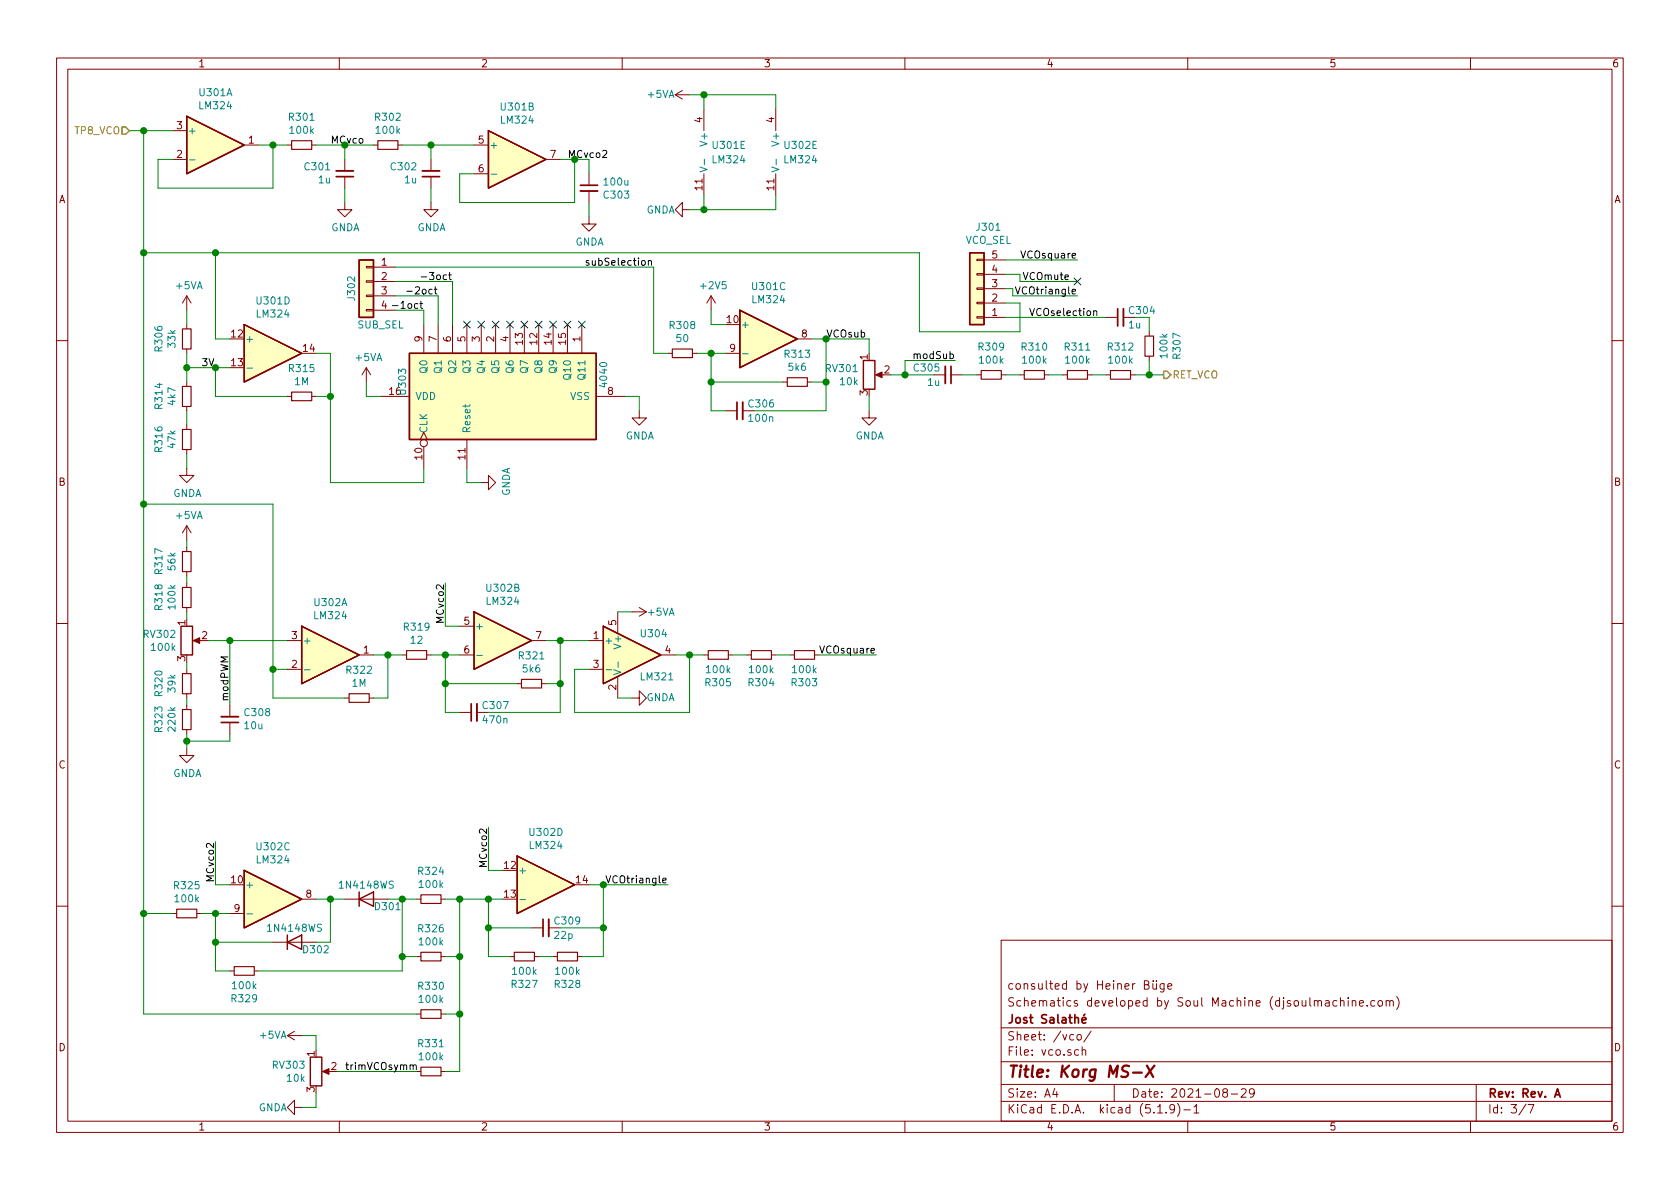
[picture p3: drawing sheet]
<svg xmlns="http://www.w3.org/2000/svg" width="297mm" height="210mm" viewBox="0 0 297 210" stroke-linecap="round" stroke-linejoin="round" font-family="sans-serif">
<g fill="none" stroke="#840000" stroke-width=".18">
<path d="M10 10.3h277v189.9h-277zM12 12.2h273v186.1h-273zM60 10.3v1.9M110 10.3v1.9M119.4 16.8l1.2 .7M119.4 16.8h2.5M120.6 16l-1.2 .8M124.5 19.3v3.8M137.2 19.3v3.8M160 10.3v1.9M210 10.3v1.9M260 10.3v1.9"/>
<path d="M30.5 28.2h2.5M30.5 23.1h2.5M43.2 25.6h2.5M50.8 25.6h.8M55.1 25.6h.8M61 35.8v1.3h1.2l-1.2 1.2-1.3-1.2h1.3M61 28.2v2M61 31.2v2.1M66 25.6h.8M70.4 25.6h.7M76.2 35.8v1.3h1.3l-1.3 1.2-1.3-1.2h1.3M76.2 28.2v2"/>
<path d="M76.2 31.2v2.1M83.8 25.6h2.6M83.8 30.7h2.6M96.5 28.2h2.6M104.1 38.3v1.3h1.3l-1.3 1.3-1.2-1.3h1.2M104.1 30.7v2.1M104.1 33.8v2M120.6 37.1v-1.3l-1.2 1.3 1.2 1.2v-1.2h1.3M124.5 30.7v3.8M137.2 30.7v3.8M33 52.3v2.6M33 57.4v.8"/>
<path d="M33 52.3l-.7 1.3M33 52.3l.8 1.3M64.8 54.7h1.2v.3h-1.2zM64.8 52.2h1.2v.2h-1.2zM64.8 47.1h1.2v.3h-1.2zM64.8 49.7h1.2v.2h-1.2zM66 47.2h3.8M66 49.8h3.8M66 52.3h3.8M66 54.9h3.8M74.9 57.4v5.1M77.5 57.4v5.1"/>
<path d="M80 57.4v5.1M82.5 57.4v5.1M85.1 57.4v5.1M87.6 57.4v5.1M90.2 57.4v5.1M92.7 57.4v5.1M95.2 57.4v5.1M97.8 57.4v5.1M100.3 57.4v5.1M102.9 57.4v5.1M125.7 52.3l-.7 1.3M125.7 52.3v2.6"/>
<path d="M125.7 52.3l.8 1.3M141 59.9h2.5M172.7 45.8h1.3v.3h-1.3zM172.7 48.4h1.3v.2h-1.3zM172.7 53.5h1.3v.2h-1.3zM172.7 56h1.3v.3h-1.3zM172.7 50.9h1.3v.3h-1.3zM174 56.1h3.8M174 53.6h3.8M174 51h3.8M174 48.5h3.8M174 46h3.8"/>
<path d="M195.6 56.1h2M198.6 56.1h2.1M203.2 58.7v.7M10 60.2h2M33 61.7v.8M33 67.6v.7M33 71.9v.7M33 75.2v.7M33 79.5v.8M50.8 70.1h.8M55.1 70.1h.8M64.8 65l-.8 1.3"/>
<path d="M64.8 65v2.6M64.8 65l.7 1.3M67.3 70.1h5.1M74.3 77.7l.6-1.3 .7 1.3M74.9 79v3.8M82.5 77.7v5.1M105.4 70.1h5.1M113 72.6v1.3h1.3l-1.3 1.3-1.2-1.3h1.2M118.1 62.5h.8M122.4 62.5h.8M128.3 72.6h2M128.3 62.5h2.5"/>
<path d="M131.3 72.6h2M138.4 67.6h.8M142.7 67.6h.8M153.7 72.6v1.3h1.2l-1.2 1.3-1.3-1.3h1.3M155.2 66.3h1M165.1 66.3h2M168.1 66.3h2.1M172.7 66.3h.8M177 66.3h.8M180.3 66.3h.8M184.7 66.3h.7M188 66.3h.7"/>
<path d="M192.3 66.3h.7M195.6 66.3h.7M199.9 66.3h.8M203.2 63v.7M285 60.2h2M33 82.8v1.3h1.3l-1.3 1.2-1.3-1.2h1.3M33 93v2.5M33 96.8v.7M33 93l-.7 1.2M33 93l.8 1.2M85.1 85.3h1.3v-1.2l1.2 1.2-1.2 1.3v-1.3M10 110.3h2"/>
<path d="M33 101.1v.7M33 103.1v.8M33 107.4v.8M33 118.4v.7M34.5 113.3h1.1M50.8 113.3h2.5M50.8 118.4h2.5M63.5 115.8h2.5M71.1 115.8h.8M75.4 115.8h.8M81.3 110.7h2.5M81.3 115.8h2.5"/>
<path d="M94 113.3h2.5M104.1 113.3h2.6M104.1 118.4h2.6M109.2 108.2v3.8M109.2 119.6v3.8M111.8 108.2h2.5M113 107.4l1.3 .8M114.3 108.2l-1.3 .8M116.8 115.8h2.6M124.5 115.8h.7M128.8 115.8h.7M132.1 115.8h.7"/>
<path d="M136.4 115.8h.8M139.7 115.8h.8M144 115.8h.8M285 110.3h2M33 132.3v1.3h1.3l-1.3 1.3-1.3-1.3h1.3M33 122.7v.7M33 124.7v.8M33 129v.8M40.6 124.7v2M40.6 127.8v2M61 123.4h.7M65.3 123.4h.7"/>
<path d="M81.3 126h2M84.3 126h2.1M91.4 120.9h.8M95.8 120.9h.7M111.8 123.4h1.2v-1.2l1.3 1.2-1.3 1.3v-1.3M53.3 159h2.6M61 159h7.6M73.7 159h.7M78 159h.7M10 160.2h2M30.5 161.5h.7M34.8 161.5h.8"/>
<path d="M40.6 171.7h.8M40.6 161.5h2.6M45 171.7h.7M48.3 166.6h7.6M73.7 169.2h.7M73.7 179.3h.7M78 169.2h.7M78 179.3h.7M90.2 169.2h.7M94 164.1h2M94.5 169.2h.7M97 164.1h2.1"/>
<path d="M97.8 169.2h.8M102.1 169.2h.8M177 166.3h108v32h-108zM202.3 174.1l.7-.1v-.4l-.2-.2h-.5v1.5h.6l.2-.1 .1-.4-.2-.2-.2-.1M203.8 173.9l.1 .9 .4 .1 .2-.1M203.9 173.4v.2M204.5 173.4v.2M204.5 173.9v1M205.8 173.9v1.4l-.3 .1h-.3M205.8 174l-.4-.1-.3 .3 .1 .6 .2 .1 .4-.1M206.5 174.4l.7-.1-.1-.3-.4-.1-.2 .2 .1 .7h.5M236.4 177l-.5-.1-.2 .3 .1 .6h.6"/>
<path d="M237 177.1l.2-.2 .4 .1v.9M237 176.4v1.5M238.4 176.4v.2M238.4 176.9v1M239.1 177.1l.2-.2 .3 .1 .1 .9M239.1 176.9v1M240.4 177.4l.7-.1-.1-.3-.4-.1-.2 .2v.7h.6M241.7 177.8v.1M243.1 177l-.5-.1-.2 .3 .1 .6h.6M243.7 177.1l.2-.2 .5 .2v.7l-.3 .1-.4-.1zM245.1 177.1v-.1a.37 .37 0 0 1 .6 .1v.8M245.1 176.9v1"/>
<path d="M245.7 177.1l.2-.2 .4 .1 .1 .9M246.9 176.2a1.71 1.71 0 0 1 0 2.3M285 160.2h2M50.8 183.1l1.3 .8M50.8 183.1h2.5M52.1 195.8v-1.2l-1.3 1.2 1.3 1.3v-1.3h1.2M52.1 182.4l-1.3 .7M57.4 189.5h1M60 198.3v1.9M73.7 189.5h.7M78 189.5h.7M110 198.3v1.9"/>
<path d="M160 198.3v1.9M177 194.8h108M177 191.8h108M177 187.8h108M177 181.8h108M186.5 192.5l-.4 1h1M186.8 193v1M189.8 183l-.4-.1-.3 .3 .1 .6 .2 .1 .4-.1M190.5 183.1l.2-.2 .4 .2v.7l-.2 .1-.4-.1zM190.7 185.7l-.4-.1-.3 .3 .1 .6h.6M191.3 185.7l.3-.1 .3 .1 .1 .9M191.3 185.1v1.5"/>
<path d="M192.9 182.3l-1.3 2M197 191.8v3M204.7 196.8h.8M206.2 196.7v.1M207.7 196l-.1 .1a.48 .48 0 0 1-.6 .1l-.2-.2 .2-.6a.48 .48 0 0 1 .6 .1 1.27 1.27 0 0 1-.2 1.2l-.4 .1M208.2 195.1a1.71 1.71 0 0 1 0 2.3M209.3 196.3h1.2M210 198.3v1.9M211.1 195.8l.4-.5v1.5M211.1 196.8h.9M216.5 193.2l-.3-.3 .1-.2a.48 .48 0 0 1 .6-.1l.1 .2-.1 .3-.6 .1a.48 .48 0 0 0 0 .7l.2 .1 .5-.1v-.4l-.2-.3M217.7 193.5h1.1"/>
<path d="M219.5 192.7l.2-.2h.3l.3 .2v.3v.2l-.9 .8h.9M221.8 193.2l-.3 .3h-.3l-.3-.3v-.4l.2-.2 .4-.1 .2 .2a1.13 1.13 0 0 1-.2 1.2l-.4 .1M260 198.3v1.9M261 191.8v6.5M269.8 195.2l-1.2 2M270.2 195.3h1l-.6 1.5"/>
<circle cx="74.9" cy="78.4" r=".63"/>
</g>
<g fill="none" stroke="#840000" stroke-width=".3">
<path d="M59.4 31.2h3.1M74.7 31.2h3M102.6 32.8h3.1M197.6 54.6v3.1M130.3 71.1v3.1M168.1 64.8v3M39.1 127.8h3.1M83.3 124.5v3M96 162.6v3M191.8 179.3l-.2 .3M191.3 180.4l.7-.1v-.3l-.5-.1-.2 .2 .1 .7h.6M274.9 194l.5-1.5 .5 1.5"/>
<path d="M275 193.6h.7"/>
</g>
<path d="M200.3 189.7h1.6M202.8 188.4l1.1 2M204.1 188.4l-1.6 2" fill="none" stroke="#840000" stroke-width=".41"/>
<g fill="none" stroke="#840000" stroke-width=".2">
<path d="M51.6 24.9h3.5v1.5h-3.5zM66.8 24.9h3.6v1.5h-3.6zM32.3 58.2h1.5v3.5h-1.5zM202.4 59.4h1.6v3.6h-1.6zM32.3 75.9h1.5v3.6h-1.5zM32.3 68.3h1.5v3.6h-1.5zM51.6 69.3h3.5v1.6h-3.5zM118.9 61.7h3.5v1.5h-3.5zM139.2 66.8h3.5v1.5h-3.5zM173.5 65.5h3.5v1.6h-3.5zM181.1 65.5h3.6v1.6h-3.6zM188.7 65.5h3.6v1.6h-3.6z"/>
<path d="M196.3 65.5h3.6v1.6h-3.6zM32.3 97.5h1.5v3.6h-1.5zM32.3 103.9h1.5v3.5h-1.5zM32.3 119.1h1.5v3.6h-1.5zM71.9 115.1h3.5v1.5h-3.5zM125.2 115.1h3.6v1.5h-3.6zM132.8 115.1h3.6v1.5h-3.6zM140.5 115.1h3.5v1.5h-3.5zM32.3 125.5h1.5v3.5h-1.5zM61.7 122.7h3.6v1.5h-3.6zM92.2 120.1h3.6v1.6h-3.6zM74.4 158.2h3.6v1.6h-3.6z"/>
<path d="M31.2 160.8h3.6v1.5h-3.6zM41.4 170.9h3.6v1.6h-3.6zM74.4 168.4h3.6v1.5h-3.6zM74.4 178.6h3.6v1.5h-3.6zM90.9 168.4h3.6v1.5h-3.6zM98.6 168.4h3.5v1.5h-3.5zM74.4 188.7h3.6v1.5h-3.6z"/>
</g>
<g fill="none" stroke="#840000" stroke-width=".25">
<path d="M33 20.6l10.2 5-10.2 5.1zM86.4 23.1l10.1 5.1-10.1 5.1zM43.2 57.4l10.1 5.1-10.1 5.1zM63.5 46h2.5v10.1h-2.5zM130.8 54.9l10.2 5-10.2 5.1zM171.4 44.7h2.6v12.7h-2.6zM72.4 62.5h33v15.2h-33zM152.7 63.7h2v5.1h-2zM32 110.7h2v5.1h-2zM53.3 110.7l10.2 5.1-10.2 5.1zM83.8 108.2l10.2 5.1-10.2 5.1zM106.7 110.7l10.1 5.1-10.1 5.1z"/>
<path d="M43.2 153.9l10.1 5.1-10.1 5.1zM63.5 159l2.5-1.3v2.6zM63.5 157.7v2.6M91.4 151.4l10.2 5.1-10.2 5zM50.8 166.6l2.5-1.3v2.6zM50.8 165.3v2.6M54.9 186.9h2v5.1h-2z"/>
</g>
<g fill="#840000" stroke="#840000" stroke-width=".18">
<path d="M154.8 66.3l1.2-.5v1z"/>
<path d="M57 189.5l1.2-.5v1z"/>
<path d="M34.2 113.3l1.1-.5v1z"/>
</g>
<path d="M59.4 30.2h3.1M74.7 30.2h3M102.6 33.8h3.1M198.6 54.6v3.1M131.3 71.1v3.1M167.1 64.8v3M39.1 126.7h3.1M84.3 124.5v3M97 162.6v3" fill="none" stroke="#840000" stroke-width=".33"/>
<g fill="#ffffc2" stroke="#ffffc2" stroke-width=".18">
<path d="M83.8 108.2l10.2 5.1-10.2 5.1z"/>
<path d="M33 20.6l10.2 5-10.2 5.1z"/>
<path d="M91.4 151.4l10.2 5.1-10.2 5z"/>
<path d="M43.2 153.9l10.1 5.1-10.1 5.1z"/>
<path d="M53.3 110.7l10.2 5.1-10.2 5.1z"/>
<path d="M106.7 110.7l10.1 5.1-10.1 5.1z"/>
<path d="M171.4 44.7h2.6v12.7h-2.6z"/>
<path d="M63.5 46h2.5v10.1h-2.5z"/>
<path d="M72.4 62.5h33v15.2h-33z"/>
<path d="M43.2 57.4l10.1 5.1-10.1 5.1z"/>
<path d="M130.8 54.9l10.2 5-10.2 5.1z"/>
<path d="M86.4 23.1l10.1 5.1-10.1 5.1z"/>
</g>
<g fill="none" stroke="#008484" stroke-width=".18">
<path d="M33.5 28.3h1M86.8 30.8h1M123.7 29.5l1.3 .5-1.3 .4M124.5 28.2v.9M136.4 29.5l1.3 .5-1.3 .4M137.2 28.2v.9M43.7 65.1h1M131.3 62.6h1M53.8 118.4h1M84.3 115.9h1M107.2 118.4h1M108.5 118.4l1.3 .5-1.3 .4"/>
<path d="M109.3 117.1v.9M91.9 159.1h1M43.7 161.6h1"/>
</g>
<g fill="none" stroke="#008400" stroke-width=".18">
<path d="M121.9 16.8h15.3v2.5M124.5 16.8v2.5M22.9 23.1h7.6M25.4 23.1v156.2h48.3M45.7 25.6h5.1M48.3 25.6v7.7h-20.4v-5.1h2.6M55.9 25.6h10.1M61 25.6v2.6M61 33.3v2.5M71.1 25.6h12.7M76.2 25.6v2.6M76.2 33.3v2.5"/>
<path d="M99.1 28.2h2.5v7.6h-20.3v-5.1h2.5M104.1 28.2v2.5M104.1 35.8v2.5M124.5 34.5v2.6M137.2 34.5v2.6h-15.3M25.4 44.7h137.2v14h17.7v-5.1h-2.5M33 54.9v2.5M38.1 44.7v15.2h2.5M69.8 54.9h5.1v2.5M69.8 49.8h10.2v7.6M69.8 52.3h7.7v5.1M69.8 47.2h45.8v15.3h2.5"/>
<path d="M125.7 54.9v2.5h2.6M143.5 59.9h10.2v2.6M146 59.9v12.7h-12.7M177.8 46h12.7M177.8 48.5h2.5v1.3h10.2M177.8 51h1.3v1.3h11.4M177.8 56.1h17.8M203.2 56.1v2.6M33 62.5v5.1M33 72.6v2.6M33 65h7.6M38.1 65v5.1h12.7"/>
<path d="M55.9 62.5h2.5v22.8h16.5v-2.5M55.9 70.1h2.5M64.8 67.6v2.5h2.5M110.5 70.1h2.5v2.5M123.2 62.5h5.1M125.7 62.5v10.1h2.6M125.7 67.6h12.7M143.5 67.6h2.5M153.7 70.1v2.5M157.5 66.3h7.6M168.9 63.7h-8.9v2.6M170.2 66.3h2.5"/>
<path d="M177.8 66.3h2.5M185.4 66.3h2.6M193 66.3h2.6M200.7 66.3h5M203.2 63.7v2.6M25.4 89.1h22.9v34.3h12.7M33 80.3v2.5M33 95.5v1.3M82.5 82.8v2.5h2.6M33 101.8v1.3M33 108.2v1.3M33 117.1v1.3"/>
<path d="M36.8 113.3h14M40.6 113.3v11.4M48.3 118.4h2.5M66 115.8h5.1M68.6 115.8v7.6h-2.6M76.2 115.8h5.1M78.7 115.8v10.2h2.6M78.7 103.1v7.6h2.6M96.5 113.3h7.6M99.1 113.3v12.7h-12.7M109.2 108.2h2.6M119.4 115.8h5.1"/>
<path d="M121.9 115.8v10.2h-20.3v-7.6h2.5M129.5 115.8h2.6M137.2 115.8h2.5M144.8 115.8h10.1M33 123.4v1.3M33 129.8v2.5M40.6 129.8v1.3h-7.6M78.7 120.9h12.7M96.5 120.9h2.6M109.2 123.4h2.6M38.1 148.8v7.7h2.5M55.9 159h5.1"/>
<path d="M58.4 159v7.6h-2.5M68.6 159h5.1M71.1 159v12.7h-25.4M78.7 159h10.2M81.3 159v30.5h-2.6M86.4 146.3v7.6h2.5M86.4 159v10.2h3.8M104.1 156.5h14M106.7 156.5v12.7h-3.8M25.4 161.5h5.1M35.6 161.5h5M38.1 166.6h10.2"/>
<path d="M38.1 161.5v10.2h2.5M71.1 169.2h2.6M78.7 169.2h2.6M78.7 179.3h2.6M86.4 164.1h7.6M95.2 169.2h2.6M99.1 164.1h7.6M53.3 183.1h2.6v2.6M55.9 193.3v2.5h-2.6M59.7 189.5h14"/>
</g>
<path d="M21.6 22.5h.6l.7 .6-.7 .6h-.6zM205.7 65.7h.7l.6 .6-.6 .6h-.7z" fill="none" stroke="#848400" stroke-width=".25"/>
<path d="M69.4 54h1M71.9 51.5h1M74.5 49h.9M104.1 46.1h-.3l-.2 .1 .1 .2 .4 .2v.3h-.5M179.5 50.7l.5 1.3 .4-1.3M182.1 54.5l.4 1.3 .4-1.3M107.1 154.9l.5 1.2 .4-1.2M72.5 188.4l.2-.1 .3 .1 .1 .7M73.1 188.5l.1-.2 .3 .1 .1 .7" fill="none" stroke="#000" stroke-width=".18"/>
<g fill="#008400" stroke="#008400" stroke-width=".25">
<circle cx="146.1" cy="67.6" r=".51"/>
<circle cx="48.3" cy="25.6" r=".51"/>
<circle cx="121.9" cy="115.8" r=".51"/>
<circle cx="146.1" cy="59.9" r=".51"/>
<circle cx="38.1" cy="166.6" r=".51"/>
<circle cx="125.7" cy="67.6" r=".51"/>
<circle cx="38.1" cy="161.5" r=".51"/>
<circle cx="125.7" cy="62.5" r=".51"/>
<circle cx="203.2" cy="66.3" r=".51"/>
<circle cx="58.4" cy="159" r=".51"/>
<circle cx="25.4" cy="89.1" r=".51"/>
<circle cx="99.1" cy="113.3" r=".51"/>
<circle cx="78.7" cy="120.9" r=".51"/>
<circle cx="99.1" cy="120.9" r=".51"/>
<circle cx="78.7" cy="115.8" r=".51"/>
<circle cx="68.6" cy="115.8" r=".51"/>
<circle cx="58.4" cy="70.1" r=".51"/>
<circle cx="124.5" cy="37.1" r=".51"/>
<circle cx="124.5" cy="16.8" r=".51"/>
<circle cx="38.1" cy="44.7" r=".51"/>
<circle cx="48.3" cy="118.4" r=".51"/>
<circle cx="40.6" cy="113.3" r=".51"/>
<circle cx="33" cy="131.1" r=".51"/>
<circle cx="106.7" cy="156.5" r=".51"/>
<circle cx="38.1" cy="65" r=".51"/>
<circle cx="25.4" cy="23.1" r=".51"/>
<circle cx="81.3" cy="179.3" r=".51"/>
<circle cx="76.2" cy="25.6" r=".51"/>
<circle cx="106.7" cy="164.1" r=".51"/>
<circle cx="86.4" cy="164.1" r=".51"/>
<circle cx="81.3" cy="169.2" r=".51"/>
<circle cx="81.3" cy="159" r=".51"/>
<circle cx="86.4" cy="159" r=".51"/>
<circle cx="33" cy="65" r=".51"/>
<circle cx="71.1" cy="159" r=".51"/>
<circle cx="71.1" cy="169.2" r=".51"/>
<circle cx="25.4" cy="161.5" r=".51"/>
<circle cx="61" cy="25.6" r=".51"/>
<circle cx="160" cy="66.3" r=".51"/>
<circle cx="25.4" cy="44.7" r=".51"/>
<circle cx="101.6" cy="28.2" r=".51"/>
</g>
<g fill="none" stroke="#000084" stroke-width=".18">
<path d="M81.9 56.8l1.3 1.2M83.2 56.8l-1.3 1.2M84.5 56.8l1.2 1.2M85.7 56.8l-1.2 1.2M87 56.8l1.2 1.2M88.2 56.8l-1.2 1.2M89.6 56.8l1.2 1.2M90.8 56.8l-1.2 1.2M92.1 56.8l1.2 1.2M93.3 56.8l-1.2 1.2M94.6 56.8l1.3 1.2M95.9 56.8l-1.3 1.2"/>
<path d="M97.2 56.8l1.2 1.2M98.4 56.8l-1.2 1.2M99.7 56.8l1.2 1.2M100.9 56.8l-1.2 1.2M102.3 56.8l1.2 1.2M103.5 56.8l-1.2 1.2M189.9 49.2l1.2 1.2M191.1 49.2l-1.2 1.2"/>
</g>
<text font-size="2.8" fill="#840000" x="178" y="190.5">Title: Korg MS-X</text>
<g font-size="2.1" fill="#840000">
<text x="178" y="178">Schematics developed by Soul Machine (djsoulmachine.com)</text>
<text x="178" y="175">consulted by Heiner Büge</text>
<text x="178" y="184">Sheet: /vco/</text>
<text x="178" y="181">Jost Salathé</text>
<text x="178" y="186.7">File: vco.sch</text>
<text x="178" y="196.9">KiCad E.D.A. kicad (5.1.9)-1</text>
<text x="178" y="194.1">Size: A4</text>
<text x="200" y="194.1">Date: 2021-08-29</text>
<text x="263" y="194.1">Rev: Rev. A</text>
<text x="263" y="196.9">Id: 3/7</text>
</g>
<g font-size="1.8" fill="#840000">
<text x="35" y="11.9">1</text>
<text x="85" y="11.9">2</text>
<text x="135" y="11.9">3</text>
<text x="185" y="11.9">4</text>
<text x="235" y="11.9">5</text>
<text x="285" y="11.9">6</text>
<text x="31.3" y="22.9">3</text>
<text x="124.2" y="21.7" transform="rotate(-90 124.2 21.7)">4</text>
<text x="136.9" y="21.7" transform="rotate(-90 136.9 21.7)">4</text>
<text x="31.3" y="27.9">2</text>
<text x="44" y="25.4">1</text>
<text x="84.6" y="25.4">5</text>
<text x="97.3" y="27.9">7</text>
<text x="10.4" y="35.9">A</text>
<text x="84.6" y="30.5">6</text>
<text x="124.2" y="33.6" transform="rotate(-90 124.2 33.6)">11</text>
<text x="136.9" y="33.6" transform="rotate(-90 136.9 33.6)">11</text>
<text x="285.4" y="35.9">A</text>
<text x="67.5" y="47">1</text>
<text x="175.4" y="45.7">5</text>
<text x="67.5" y="49.5">2</text>
<text x="67.5" y="52.1">3</text>
<text x="175.4" y="53.3">2</text>
<text x="175.4" y="50.8">3</text>
<text x="175.4" y="48.3">4</text>
<text x="40.9" y="59.7">12</text>
<text x="67.5" y="54.6">4</text>
<text x="128.6" y="57.1">10</text>
<text x="141.8" y="59.7">8</text>
<text x="175.4" y="55.9">1</text>
<text x="40.9" y="64.8">13</text>
<text x="53.6" y="62.2">14</text>
<text x="74.7" y="60.4" transform="rotate(-90 74.7 60.4)">9</text>
<text x="77.2" y="60.4" transform="rotate(-90 77.2 60.4)">7</text>
<text x="79.8" y="60.4" transform="rotate(-90 79.8 60.4)">6</text>
<text x="82.3" y="60.4" transform="rotate(-90 82.3 60.4)">5</text>
<text x="84.8" y="60.4" transform="rotate(-90 84.8 60.4)">3</text>
<text x="87.4" y="60.4" transform="rotate(-90 87.4 60.4)">2</text>
<text x="89.9" y="60.4" transform="rotate(-90 89.9 60.4)">4</text>
<text x="92.5" y="60.9" transform="rotate(-90 92.5 60.9)">13</text>
<text x="95" y="60.9" transform="rotate(-90 95 60.9)">12</text>
<text x="97.5" y="60.9" transform="rotate(-90 97.5 60.9)">14</text>
<text x="100.1" y="60.9" transform="rotate(-90 100.1 60.9)">15</text>
<text x="102.6" y="60.4" transform="rotate(-90 102.6 60.4)">1</text>
<text x="129.1" y="62.2">9</text>
<text x="153.4" y="63.6" transform="rotate(-90 153.4 63.6)">1</text>
<text x="68.9" y="69.8">16</text>
<text x="107.5" y="69.8">8</text>
<text x="153.4" y="69.9" transform="rotate(-90 153.4 69.9)">3</text>
<text x="156.4" y="66">2</text>
<text x="74.7" y="81.2" transform="rotate(-90 74.7 81.2)">10</text>
<text x="82.3" y="81.2" transform="rotate(-90 82.3 81.2)">11</text>
<text x="10.4" y="85.9">B</text>
<text x="285.4" y="85.9">B</text>
<text x="32.8" y="110.6" transform="rotate(-90 32.8 110.6)">1</text>
<text x="35.7" y="113">2</text>
<text x="51.6" y="113">3</text>
<text x="82.1" y="110.5">5</text>
<text x="94.8" y="113">7</text>
<text x="104.9" y="113">1</text>
<text x="109" y="110.6" transform="rotate(-90 109 110.6)">5</text>
<text x="32.8" y="116.9" transform="rotate(-90 32.8 116.9)">3</text>
<text x="51.6" y="118.1">2</text>
<text x="64.3" y="115.6">1</text>
<text x="82.1" y="115.6">6</text>
<text x="104.9" y="118.1">3</text>
<text x="117.6" y="115.6">4</text>
<text x="109" y="122" transform="rotate(-90 109 122)">2</text>
<text x="10.4" y="135.9">C</text>
<text x="285.4" y="135.9">C</text>
<text x="89.2" y="153.7">12</text>
<text x="40.9" y="156.2">10</text>
<text x="41.4" y="161.3">9</text>
<text x="54.1" y="158.7">8</text>
<text x="89.2" y="158.7">13</text>
<text x="101.9" y="156.2">14</text>
<text x="10.4" y="185.9">D</text>
<text x="285.4" y="185.9">D</text>
<text x="55.6" y="186.8" transform="rotate(-90 55.6 186.8)">1</text>
<text x="58.6" y="189.2">2</text>
<text x="55.6" y="193.1" transform="rotate(-90 55.6 193.1)">3</text>
<text x="35" y="199.9">1</text>
<text x="85" y="199.9">2</text>
<text x="135" y="199.9">3</text>
<text x="185" y="199.9">4</text>
<text x="235" y="199.9">5</text>
<text x="285" y="199.9">6</text>
</g>
<g font-size="1.8" fill="#008484">
<text x="35.4" y="17">U301A</text>
<text x="114.6" y="17.3">+5VA</text>
<text x="33.1" y="23.7">+</text>
<text x="35.4" y="19.3">LM324</text>
<text x="51.2" y="21.4">R301</text>
<text x="51.4" y="23.7">100k</text>
<text x="66.5" y="21.4">R302</text>
<text x="66.6" y="23.7">100k</text>
<text x="88.7" y="19.6">U301B</text>
<text x="88.7" y="21.9">LM324</text>
<text x="86.5" y="26.3">+</text>
<text x="125.1" y="25.4" transform="rotate(-90 125.1 25.4)">V+</text>
<text x="126.1" y="28.9">LM324</text>
<text x="126.2" y="26.3">U301E</text>
<text x="137.8" y="25.4" transform="rotate(-90 137.8 25.4)">V+</text>
<text x="138.8" y="28.9">LM324</text>
<text x="138.9" y="26.3">U302E</text>
<text x="54" y="30.1">C301</text>
<text x="56.4" y="32.4">1u</text>
<text x="69.2" y="30.1">C302</text>
<text x="71.6" y="32.4">1u</text>
<text x="106.9" y="35.1">C303</text>
<text x="106.9" y="32.8">100u</text>
<text x="58.5" y="40.9">GNDA</text>
<text x="73.7" y="40.9">GNDA</text>
<text x="114.2" y="37.8">GNDA</text>
<text x="172.8" y="40.8">J301</text>
<text x="101.7" y="43.4">GNDA</text>
<text x="170.7" y="43.1">VCO_SEL</text>
<text x="31.2" y="51.1">+5VA</text>
<text x="45.5" y="53.8">U301D</text>
<text x="62.8" y="53" transform="rotate(-90 62.8 53)">J302</text>
<text x="124" y="51.1">+2V5</text>
<text x="133.1" y="51.3">U301C</text>
<text x="133.1" y="53.6">LM324</text>
<text x="45.5" y="56.2">LM324</text>
<text x="63.2" y="58.1">SUB_SEL</text>
<text x="118.5" y="58.2">R308</text>
<text x="130.9" y="58">+</text>
<text x="199.6" y="58.1">1u</text>
<text x="28.7" y="62" transform="rotate(-90 28.7 62)">R306</text>
<text x="31" y="61.4" transform="rotate(-90 31 61.4)">33k</text>
<text x="43.3" y="60.6">+</text>
<text x="51.2" y="65.8">R315</text>
<text x="62.9" y="63.8">+5VA</text>
<text x="75.6" y="65.9" transform="rotate(-90 75.6 65.9)">Q0</text>
<text x="78.1" y="65.9" transform="rotate(-90 78.1 65.9)">Q1</text>
<text x="80.6" y="65.9" transform="rotate(-90 80.6 65.9)">Q2</text>
<text x="83.2" y="65.9" transform="rotate(-90 83.2 65.9)">Q3</text>
<text x="85.7" y="65.9" transform="rotate(-90 85.7 65.9)">Q4</text>
<text x="88.3" y="65.9" transform="rotate(-90 88.3 65.9)">Q5</text>
<text x="90.8" y="65.9" transform="rotate(-90 90.8 65.9)">Q6</text>
<text x="93.3" y="65.9" transform="rotate(-90 93.3 65.9)">Q7</text>
<text x="95.9" y="65.9" transform="rotate(-90 95.9 65.9)">Q8</text>
<text x="98.4" y="65.9" transform="rotate(-90 98.4 65.9)">Q9</text>
<text x="119.7" y="60.5">50</text>
<text x="138.9" y="63.3">R313</text>
<text x="139.5" y="65.6">5k6</text>
<text x="146.1" y="65.8">RV301</text>
<text x="161.7" y="65.7">C305</text>
<text x="173.2" y="62">R309</text>
<text x="173.3" y="64.3">100k</text>
<text x="180.8" y="62">R310</text>
<text x="180.9" y="64.3">100k</text>
<text x="188.4" y="62">R311</text>
<text x="188.5" y="64.3">100k</text>
<text x="196" y="62">R312</text>
<text x="196.2" y="64.3">100k</text>
<text x="206.4" y="63.2" transform="rotate(-90 206.4 63.2)">100k</text>
<text x="208.7" y="63.3" transform="rotate(-90 208.7 63.3)">R307</text>
<text x="31" y="71.6" transform="rotate(-90 31 71.6)">4k7</text>
<text x="52.1" y="68.1">1M</text>
<text x="71.8" y="69.6" transform="rotate(-90 71.8 69.6)">U303</text>
<text x="73.4" y="70.7">VDD</text>
<text x="100.9" y="70.7">VSS</text>
<text x="101" y="66.8" transform="rotate(-90 101 66.8)">Q10</text>
<text x="103.5" y="66.8" transform="rotate(-90 103.5 66.8)">Q11</text>
<text x="107.4" y="68.2" transform="rotate(-90 107.4 68.2)">4040</text>
<text x="148.6" y="68.1">10k</text>
<text x="164.1" y="68.2">1u</text>
<text x="28.7" y="72.2" transform="rotate(-90 28.7 72.2)">R314</text>
<text x="75.6" y="76.7" transform="rotate(-90 75.6 76.7)">CLK</text>
<text x="83.2" y="76.7" transform="rotate(-90 83.2 76.7)">Reset</text>
<text x="110.6" y="77.7">GNDA</text>
<text x="132.5" y="72.1">C306</text>
<text x="132.5" y="74.6">100n</text>
<text x="151.2" y="77.7">GNDA</text>
<text x="28.7" y="79.8" transform="rotate(-90 28.7 79.8)">R316</text>
<text x="31" y="79.2" transform="rotate(-90 31 79.2)">47k</text>
<text x="30.6" y="87.9">GNDA</text>
<text x="90.2" y="87.8" transform="rotate(-90 90.2 87.8)">GNDA</text>
<text x="31.2" y="91.8">+5VA</text>
<text x="28.7" y="101.4" transform="rotate(-90 28.7 101.4)">R317</text>
<text x="31" y="100.8" transform="rotate(-90 31 100.8)">56k</text>
<text x="28.7" y="107.7" transform="rotate(-90 28.7 107.7)">R318</text>
<text x="31" y="107.6" transform="rotate(-90 31 107.6)">100k</text>
<text x="55.7" y="107.2">U302A</text>
<text x="86.2" y="104.6">U302B</text>
<text x="86.2" y="107">LM324</text>
<text x="25.5" y="112.8">RV302</text>
<text x="53.5" y="113.9">+</text>
<text x="55.7" y="109.5">LM324</text>
<text x="71.6" y="111.5">R319</text>
<text x="72.7" y="113.8">12</text>
<text x="83.9" y="111.4">+</text>
<text x="106.8" y="113.9">+</text>
<text x="113.5" y="112.7">U304</text>
<text x="114.6" y="108.9">+5VA</text>
<text x="26.9" y="115.1">100k</text>
<text x="61.4" y="119.1">R322</text>
<text x="91.9" y="116.6">R321</text>
<text x="92.5" y="118.9">5k6</text>
<text x="109.9" y="114.3" transform="rotate(-90 109.9 114.3)">V+</text>
<text x="125" y="119">100k</text>
<text x="132.6" y="119">100k</text>
<text x="140.3" y="119">100k</text>
<text x="28.7" y="123" transform="rotate(-90 28.7 123)">R320</text>
<text x="31" y="122.4" transform="rotate(-90 31 122.4)">39k</text>
<text x="62.3" y="121.5">1M</text>
<text x="85.5" y="125.4">C307</text>
<text x="113.4" y="120.3">LM321</text>
<text x="114.2" y="124">GNDA</text>
<text x="124.9" y="121.4">R305</text>
<text x="132.5" y="121.4">R304</text>
<text x="140.1" y="121.4">R303</text>
<text x="28.7" y="129.3" transform="rotate(-90 28.7 129.3)">R323</text>
<text x="31" y="129.2" transform="rotate(-90 31 129.2)">220k</text>
<text x="43.3" y="129">10u</text>
<text x="43.4" y="126.6">C308</text>
<text x="85.5" y="127.9">470n</text>
<text x="30.6" y="137.4">GNDA</text>
<text x="93.8" y="147.8">U302D</text>
<text x="45.5" y="150.4">U302C</text>
<text x="45.5" y="152.7">LM324</text>
<text x="74.1" y="154.7">R324</text>
<text x="91.6" y="154.6">+</text>
<text x="93.8" y="150.1">LM324</text>
<text x="30.9" y="157.2">R325</text>
<text x="31.1" y="159.6">100k</text>
<text x="43.3" y="157.1">+</text>
<text x="60.2" y="157.1">1N4148WS</text>
<text x="66.4" y="161">D301</text>
<text x="74.2" y="157">100k</text>
<text x="47.5" y="164.8">1N4148WS</text>
<text x="74.1" y="164.9">R326</text>
<text x="74.2" y="167.2">100k</text>
<text x="98.1" y="166">22p</text>
<text x="98.2" y="163.5">C309</text>
<text x="53.7" y="168.6">D302</text>
<text x="90.8" y="172.4">100k</text>
<text x="98.4" y="172.4">100k</text>
<text x="41.1" y="177.2">R329</text>
<text x="41.2" y="174.9">100k</text>
<text x="74.1" y="175">R330</text>
<text x="74.2" y="177.3">100k</text>
<text x="90.6" y="174.7">R327</text>
<text x="98.2" y="174.7">R328</text>
<text x="46" y="183.7">+5VA</text>
<text x="74.1" y="185.2">R331</text>
<text x="48.3" y="189">RV303</text>
<text x="50.8" y="191.3">10k</text>
<text x="74.2" y="187.5">100k</text>
<text x="45.7" y="196.5">GNDA</text>
</g>
<g font-size="1.8" fill="#848400">
<text x="13.3" y="23.7">TP8_VCO</text>
<text x="207.3" y="66.9">RET_VCO</text>
</g>
<g font-size="1.8">
<text x="58.4" y="25.4">MCvco</text>
<text x="100.3" y="27.9">MCvco2</text>
<text x="104.6" y="47">subSelection</text>
<text x="180.9" y="45.7">VCOsquare</text>
<text x="73.3" y="52.1">-2oct</text>
<text x="75.8" y="49.5">-3oct</text>
<text x="180.3" y="52.1">VCOtriangle</text>
<text x="181.2" y="49.5">VCOmute</text>
<text x="70.7" y="54.6">-1oct</text>
<text x="146" y="59.7">VCOsub</text>
<text x="182.8" y="55.9">VCOselection</text>
<text x="35.6" y="64.8">3V</text>
<text x="161.8" y="63.5">modSub</text>
<text x="78.5" y="109.9" transform="rotate(-90 78.5 109.9)">MCvco2</text>
<text x="145.3" y="115.6">VCOsquare</text>
<text x="40.4" y="123.9" transform="rotate(-90 40.4 123.9)">modPWM</text>
<text x="37.8" y="155.6" transform="rotate(-90 37.8 155.6)">MCvco2</text>
<text x="86.1" y="153.1" transform="rotate(-90 86.1 153.1)">MCvco2</text>
<text x="107.9" y="156.2">VCOtriangle</text>
<text x="61" y="189.2">trimVCOsymm</text>
</g>
<text font-size="1.8" fill="#008400" x="199.8" y="55.5">C304</text>
</svg>
